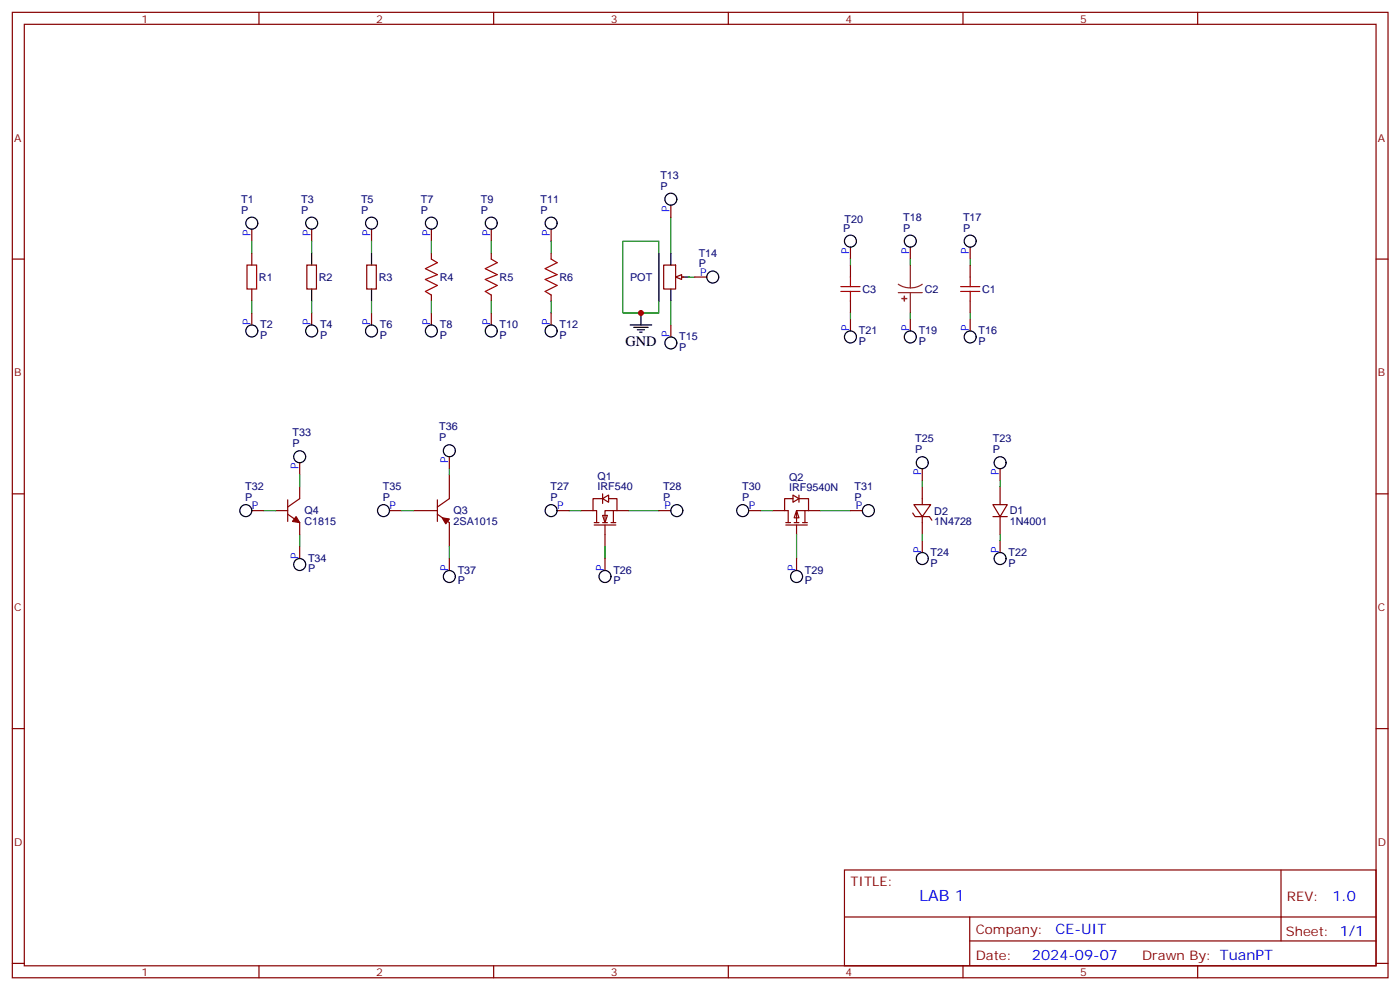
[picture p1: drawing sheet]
<svg xmlns="http://www.w3.org/2000/svg" width="413mm" height="292mm" viewBox="0 0 413 292" stroke-linecap="round" stroke-linejoin="round" font-family="sans-serif">
<g fill="none" stroke="#870000" stroke-width=".35">
<path d="M3.6 3.6h405.4v284.4h-405.4zM7.2 7.2h398.2v277.2h-398.2zM76.3 3.6v3.6M145.5 3.6v3.6M214.6 3.6v3.6M283.7 3.6v3.6M352.9 3.6v3.6M3.6 76.3h3.6M90.4 78.1h2.8v7h-2.8zM108.1 78.1h2.8v7h-2.8zM195.5 78.1h3.6v7h-3.6zM405.4 76.3h3.6"/>
<path d="M199.8 81.6h1.7M3.6 145.5h3.6M292.6 148.6h4.2l-2.1 3.6zM292.6 152.2h4.2M294.7 143.3v5.3M294.7 152.2v5.2M405.4 145.5h3.6M3.6 214.6h3.6M405.4 214.6h3.6M248.8 256.2h156.6v28.2h-156.6zM377.4 256.2v20.9M248.8 270.1h156.5"/>
<path d="M285.7 277.1h119.6M285.7 270.1v14.1M3.6 283.7h3.6M76.3 284.4v3.6M145.5 284.4v3.6M214.6 284.4v3.6M283.7 284.4v3.6M352.9 284.4v3.6M405.4 283.7h3.6"/>
</g>
<path d="M91.8 74.5v3.6M109.5 74.5v3.6M197.7 74.5v3.6M91.8 85.1v3.6M109.5 85.1v3.6M197.7 85.1v3.6M199.4 81.6h3.6" fill="none" stroke="#000" stroke-width=".35"/>
<path d="M199.1 81.6l1.7-.7v1.4z" fill="#f0f0f0" stroke="#870000" stroke-width=".35"/>
<path d="M194.1 74.5v14.2" fill="none" stroke="#000" stroke-width=".35"/>
<path d="M130.3 152.5l2.1 .4-1.1 1.4z" fill="#870000" stroke="#870000" stroke-width=".35"/>
<path d="M132.4 139.8v7.1l-3.5 2.4M121.8 150.4h7.1M128.9 151.4l3.5 2.5v7.1M128.9 147.2v6.4" fill="none" stroke="#870000" stroke-width=".35"/>
<g fill="#fff" stroke="#870000" stroke-width=".35">
<path d="M177.6 151.8h1.4l-.7 2.1z"/>
<path d="M177.6 146.9l1.7-1.1v2.1z"/>
</g>
<path d="M171.2 150.4h3.5M175.1 154.6h6.3M175.1 153.9h1.4M177.6 146.9h-2.9v3.5h1.1v3.5M177.6 145.5v2.8M177.6 153.9h1.4M178.3 154.6v6.4M179.3 146.9h2.5v3.5h-3.5v3.5M180 153.9h1.4M180.7 150.4v3.5M181.8 150.4h3.5" fill="none" stroke="#870000" stroke-width=".35"/>
<path d="M234.7 150.4l.7 2.1h-1.4z" fill="#fff" stroke="#870000" stroke-width=".35"/>
<g fill="none" stroke="#870000" stroke-width=".35">
<path d="M74.2 67.5v3.5M74.2 74.5v3.6M91.8 67.5v3.5M109.5 67.5v3.5M127.1 67.5v3.5M127.1 74.5v1.8M144.7 67.5v3.5M144.7 74.5v1.8M162.4 67.5v3.5M162.4 74.5v1.8M197.7 60.4v3.6M250.6 72.8v3.5"/>
<path d="M250.6 78.1v3.5M268.2 72.8v3.5M285.9 72.8v3.5M285.9 78.1v3.5M74.2 85.1v3.6M74.2 92.2v3.5M91.8 92.2v3.5M109.5 92.2v3.5M127.1 86.9v1.8M127.1 92.2v3.5M144.7 86.9v1.8M144.7 92.2v3.5"/>
<path d="M162.4 86.9v1.8M162.4 92.2v3.5M197.7 95.7v3.5M204.7 81.6h3.5M250.6 88.7v3.5M250.6 93.9v3.6M268.2 93.9v3.6M285.9 88.7v3.5M285.9 93.9v3.6M88.3 136.3v3.5M132.4 134.5v3.5M271.7 138v3.6"/>
<path d="M294.7 138v3.6M74.2 150.4h3.5M81.2 150.4h3.6M84.8 151.4l3.5 2.5v3.5M84.8 147.2v6.4M88.3 143.3v3.6l-3.5 2.4M114.8 150.4h3.5M164.1 150.4h3.6M194.1 150.4h3.6M220.6 150.4h3.5M227.6 150.4h3.6M231.5 154.6h6.4"/>
<path d="M231.5 153.9h1.4M233.6 145.8l1.8 1.1-1.8 1zM233.6 146.9h-2.4v3.5h1v3.5M234 153.9h1.4M234.7 154.6v2.8M235.4 146.9h2.8v3.5M235.4 145.8v2.1M236.5 153.9h1.4M237.2 150.4v3.5M238.2 150.4h-3.5v3.5M238.2 150.4h3.6M250.6 150.4h3.5"/>
<path d="M268.9 151.1l.7 1.1h4.3l.7 1M269.3 148.6h4.9l-2.5 3.6zM271.7 143.3v5.3M271.7 152.2v5.2M271.7 159.2v3.5M294.7 159.2v3.5M88.3 161v3.5M132.4 164.5v3.5M178.3 164.5v3.5M234.7 164.5v3.5"/>
</g>
<path d="M72.8 78.1h2.8v7h-2.8zM127.1 76.3l1.8 1.1-3.6 1.7 3.6 1.8-3.6 1.4 3.6 1.8-3.6 1.7 1.8 1.1M144.7 76.3l1.8 1.1-3.5 1.7 3.5 1.8-3.5 1.4 3.5 1.8-3.5 1.7 1.7 1.1M162.4 76.3l1.7 1.1-3.5 1.7 3.5 1.8-3.5 1.4 3.5 1.8-3.5 1.7 1.8 1.1M247.8 85.8h5.6M247.8 84.4h5.6M250.6 81.6v2.8M250.6 85.8v2.9M283 85.8h5.7M283 84.4h5.7M285.9 81.6v2.8M285.9 85.8v2.9" fill="none" stroke="#a10000" stroke-width=".35"/>
<g fill="none" stroke="#008700" stroke-width=".35">
<path d="M74.2 71v3.5M91.8 71v3.5M109.5 71v3.5M127.1 71v3.5M144.7 71v3.5M162.4 71v3.5M194.1 74.5v-3.5h-10.5v21.2h10.5v-3.5M197.7 64v10.5M250.6 76.3v1.8M268.2 76.3v1.8M285.9 76.3v1.8M74.2 88.7v3.5"/>
<path d="M91.8 88.7v3.5M109.5 88.7v3.5M127.1 88.7v3.5M144.7 88.7v3.5M162.4 88.7v3.5M197.7 88.7v7M203 81.6h1.7M250.6 92.2v1.7M268.2 92.2v1.7M285.9 92.2v1.7M88.3 139.8v3.5M132.4 138v1.8"/>
<path d="M77.7 150.4h3.5M88.3 157.4v3.6M118.3 150.4h3.5M167.7 150.4h3.5M185.3 150.4h8.8M224.1 150.4h3.5M234.7 157.4v7.1M241.8 150.4h8.8M271.7 141.6v1.7M271.7 157.4v1.8M294.7 141.6v1.7M294.7 157.4v1.8"/>
<path d="M132.4 161v3.5M178.3 161v3.5"/>
</g>
<g fill="#8c2424" stroke="#8c2424" stroke-width=".35">
<path d="M266.5 87.2v1.5z"/>
<path d="M265.7 87.9h1.5z"/>
</g>
<path d="M268.2 78.1v6.7M264.7 83.7l1.7 .8 1.8 .3M264.7 86.2h7M268.2 86.2v6M271.7 83.7l-1.6 .8-1.9 .3" fill="none" stroke="#8c2424" stroke-width=".35"/>
<path d="M87.2 152.2l1.1 1.7-2.1-.3z" fill="#870000" stroke="#870000" stroke-width=".35"/>
<g fill="none" stroke="#000" stroke-width=".35">
<path d="M185.7 95.7h6.3M186.7 96.4h4.3M187.8 97.1h2.1M188.5 97.8h.7M188.8 92.2v3.5"/>
<circle cx="197.7" cy="58.7" r="1.76"/>
<circle cx="74.2" cy="65.7" r="1.76"/>
<circle cx="91.8" cy="65.7" r="1.76"/>
<circle cx="109.5" cy="65.7" r="1.76"/>
<circle cx="127.1" cy="65.7" r="1.76"/>
<circle cx="144.7" cy="65.7" r="1.76"/>
<circle cx="162.4" cy="65.7" r="1.76"/>
<circle cx="250.6" cy="71" r="1.76"/>
<circle cx="268.2" cy="71" r="1.76"/>
<circle cx="285.9" cy="71" r="1.76"/>
<circle cx="74.2" cy="97.5" r="1.76"/>
<circle cx="91.8" cy="97.5" r="1.76"/>
<circle cx="109.5" cy="97.5" r="1.76"/>
<circle cx="127.1" cy="97.5" r="1.76"/>
<circle cx="144.7" cy="97.5" r="1.76"/>
<circle cx="162.4" cy="97.5" r="1.76"/>
<circle cx="210" cy="81.6" r="1.76"/>
<circle cx="250.6" cy="99.2" r="1.76"/>
<circle cx="268.2" cy="99.2" r="1.76"/>
<circle cx="285.9" cy="99.2" r="1.76"/>
<circle cx="197.7" cy="101" r="1.76"/>
<circle cx="88.3" cy="134.5" r="1.76"/>
<circle cx="132.4" cy="132.8" r="1.76"/>
<circle cx="271.7" cy="136.3" r="1.76"/>
<circle cx="294.7" cy="136.3" r="1.76"/>
<circle cx="72.4" cy="150.4" r="1.76"/>
<circle cx="113" cy="150.4" r="1.76"/>
<circle cx="162.4" cy="150.4" r="1.76"/>
<circle cx="199.4" cy="150.4" r="1.76"/>
<circle cx="218.8" cy="150.4" r="1.76"/>
<circle cx="255.9" cy="150.4" r="1.76"/>
<circle cx="88.3" cy="166.3" r="1.76"/>
<circle cx="132.4" cy="169.8" r="1.76"/>
<circle cx="178.3" cy="169.8" r="1.76"/>
<circle cx="234.7" cy="169.8" r="1.76"/>
<circle cx="271.7" cy="164.5" r="1.76"/>
<circle cx="294.7" cy="164.5" r="1.76"/>
</g>
<circle cx="188.8" cy="92.2" r=".88" fill="#c00"/>
<text font-size="4.6" fill="#00f" x="270.9" y="265.3">LAB 1</text>
<text font-size="4.2" x="184.3" y="101.8">GND</text>
<g font-size="4.2" fill="#00f">
<text x="392.6" y="265.5">1.0</text>
<text x="311" y="275">CE-UIT</text>
<text x="304.1" y="282.9">2024-09-07</text>
</g>
<g font-size="3.9" fill="#800">
<text x="250.6" y="260.8">TITLE:</text>
<text x="379.2" y="265.5">REV:</text>
<text x="287.5" y="275">Company:</text>
<text x="378.9" y="275.6">Sheet: 1/1</text>
<text x="287.5" y="282.7">Date:</text>
<text x="336.5" y="282.8">Drawn By: TuanPT</text>
</g>
<g font-size="3.2" fill="#800">
<text x="41.7" y="6.6">1</text>
<text x="110.9" y="6.6">2</text>
<text x="180" y="6.6">3</text>
<text x="249.2" y="6.6">4</text>
<text x="318.3" y="6.6">5</text>
<text x="4.2" y="41.7">A</text>
<text x="406" y="41.7">A</text>
<text x="4.2" y="110.9">B</text>
<text x="406" y="110.9">B</text>
<text x="4.2" y="180">C</text>
<text x="406" y="180">C</text>
<text x="4.2" y="249.2">D</text>
<text x="406" y="249.2">D</text>
<text x="41.7" y="287.4">1</text>
<text x="110.9" y="287.4">2</text>
<text x="180" y="287.4">3</text>
<text x="249.2" y="287.4">4</text>
<text x="318.3" y="287.4">5</text>
</g>
<g font-size="3.2" fill="#000080">
<text x="194.6" y="52.7">T13</text>
<text x="71.1" y="59.8">T1</text>
<text x="88.7" y="59.8">T3</text>
<text x="106.4" y="59.8">T5</text>
<text x="124" y="59.8">T7</text>
<text x="141.7" y="59.8">T9</text>
<text x="159.3" y="59.8">T11</text>
<text x="194.6" y="55.8">P</text>
<text x="71.1" y="62.9">P</text>
<text x="88.7" y="62.9">P</text>
<text x="106.4" y="62.9">P</text>
<text x="124" y="62.9">P</text>
<text x="141.7" y="62.9">P</text>
<text x="159.3" y="62.9">P</text>
<text x="248.8" y="65.7">T20</text>
<text x="266.1" y="65">T18</text>
<text x="283.8" y="65">T17</text>
<text x="248.5" y="68.2">P</text>
<text x="266.1" y="68.2">P</text>
<text x="283.8" y="68.2">P</text>
<text x="205.9" y="75.6">T14</text>
<text x="76.3" y="82.7">R1</text>
<text x="93.9" y="82.8">R2</text>
<text x="111.6" y="82.8">R3</text>
<text x="129.6" y="82.7">R4</text>
<text x="147.2" y="82.7">R5</text>
<text x="164.9" y="82.7">R6</text>
<text x="185.7" y="82.7">POT</text>
<text x="205.9" y="78.8">P</text>
<text x="254.1" y="86.2">C3</text>
<text x="272.5" y="86.2">C2</text>
<text x="289.4" y="86.2">C1</text>
<text x="76.7" y="99.7">P</text>
<text x="76.7" y="96.6">T2</text>
<text x="94.3" y="99.7">P</text>
<text x="94.3" y="96.6">T4</text>
<text x="111.9" y="99.7">P</text>
<text x="111.9" y="96.6">T6</text>
<text x="129.6" y="99.7">P</text>
<text x="129.6" y="96.6">T8</text>
<text x="147.2" y="99.7">P</text>
<text x="147.2" y="96.6">T10</text>
<text x="164.9" y="99.7">P</text>
<text x="164.9" y="96.6">T12</text>
<text x="200.1" y="100.1">T15</text>
<text x="253" y="101.5">P</text>
<text x="253" y="98.3">T21</text>
<text x="270.7" y="101.5">P</text>
<text x="270.7" y="98.3">T19</text>
<text x="288.3" y="101.5">P</text>
<text x="288.3" y="98.3">T16</text>
<text x="200.1" y="103.3">P</text>
<text x="86.2" y="131.7">P</text>
<text x="86.2" y="128.5">T33</text>
<text x="129.4" y="129.9">P</text>
<text x="129.4" y="126.8">T36</text>
<text x="269.6" y="130.3">T25</text>
<text x="292.6" y="130.3">T23</text>
<text x="269.6" y="133.5">P</text>
<text x="292.6" y="133.5">P</text>
<text x="176.1" y="141.3">Q1</text>
<text x="232.5" y="141.6">Q2</text>
<text x="72.3" y="147.6">P</text>
<text x="72.3" y="144.4">T32</text>
<text x="112.8" y="147.6">P</text>
<text x="112.8" y="144.4">T35</text>
<text x="162.2" y="147.6">P</text>
<text x="162.2" y="144.4">T27</text>
<text x="176.1" y="144.4">IRF540</text>
<text x="195.4" y="147.6">P</text>
<text x="195.4" y="144.4">T28</text>
<text x="218.7" y="147.6">P</text>
<text x="218.7" y="144.4">T30</text>
<text x="232.5" y="144.7">IRF9540N</text>
<text x="251.8" y="147.6">P</text>
<text x="251.8" y="144.4">T31</text>
<text x="89.7" y="154.7">C1815</text>
<text x="89.7" y="151.5">Q4</text>
<text x="133.6" y="154.7">2SA1015</text>
<text x="133.6" y="151.5">Q3</text>
<text x="275.3" y="154.7">1N4728</text>
<text x="275.3" y="151.6">D2</text>
<text x="297.5" y="154.7">1N4001</text>
<text x="297.5" y="151.5">D1</text>
<text x="90.8" y="165.4">T34</text>
<text x="274.2" y="166.8">P</text>
<text x="274.2" y="163.7">T24</text>
<text x="297.1" y="166.8">P</text>
<text x="297.1" y="163.7">T22</text>
<text x="90.8" y="168.5">P</text>
<text x="134.9" y="172.1">P</text>
<text x="134.9" y="169">T37</text>
<text x="180.7" y="172.1">P</text>
<text x="180.7" y="169">T26</text>
<text x="237.2" y="172.1">P</text>
<text x="237.2" y="169">T29</text>
</g>
<g font-size="3.2" fill="#00f">
<text x="197.3" y="62.3" transform="rotate(-90 197.3 62.3)">P</text>
<text x="73.8" y="69.4" transform="rotate(-90 73.8 69.4)">P</text>
<text x="91.5" y="69.4" transform="rotate(-90 91.5 69.4)">P</text>
<text x="109.1" y="69.4" transform="rotate(-90 109.1 69.4)">P</text>
<text x="126.8" y="69.4" transform="rotate(-90 126.8 69.4)">P</text>
<text x="144.4" y="69.4" transform="rotate(-90 144.4 69.4)">P</text>
<text x="162" y="69.4" transform="rotate(-90 162 69.4)">P</text>
<text x="250.2" y="74.7" transform="rotate(-90 250.2 74.7)">P</text>
<text x="267.9" y="74.7" transform="rotate(-90 267.9 74.7)">P</text>
<text x="285.5" y="74.7" transform="rotate(-90 285.5 74.7)">P</text>
<text x="206.3" y="81.2">P</text>
<text x="73.8" y="95.7" transform="rotate(-90 73.8 95.7)">P</text>
<text x="91.5" y="95.7" transform="rotate(-90 91.5 95.7)">P</text>
<text x="109.1" y="95.7" transform="rotate(-90 109.1 95.7)">P</text>
<text x="126.8" y="95.7" transform="rotate(-90 126.8 95.7)">P</text>
<text x="144.4" y="95.7" transform="rotate(-90 144.4 95.7)">P</text>
<text x="162" y="95.7" transform="rotate(-90 162 95.7)">P</text>
<text x="197.3" y="99.2" transform="rotate(-90 197.3 99.2)">P</text>
<text x="250.2" y="97.5" transform="rotate(-90 250.2 97.5)">P</text>
<text x="267.9" y="97.5" transform="rotate(-90 267.9 97.5)">P</text>
<text x="285.5" y="97.5" transform="rotate(-90 285.5 97.5)">P</text>
<text x="132" y="136.4" transform="rotate(-90 132 136.4)">P</text>
<text x="87.9" y="138.2" transform="rotate(-90 87.9 138.2)">P</text>
<text x="271.4" y="140" transform="rotate(-90 271.4 140)">P</text>
<text x="294.3" y="140" transform="rotate(-90 294.3 140)">P</text>
<text x="74.2" y="150">P</text>
<text x="114.8" y="150">P</text>
<text x="164.1" y="150">P</text>
<text x="195.7" y="150">P</text>
<text x="220.6" y="150">P</text>
<text x="252.2" y="150">P</text>
<text x="87.9" y="164.5" transform="rotate(-90 87.9 164.5)">P</text>
<text x="271.4" y="162.7" transform="rotate(-90 271.4 162.7)">P</text>
<text x="294.3" y="162.7" transform="rotate(-90 294.3 162.7)">P</text>
<text x="132" y="168" transform="rotate(-90 132 168)">P</text>
<text x="177.9" y="168" transform="rotate(-90 177.9 168)">P</text>
<text x="234.4" y="168" transform="rotate(-90 234.4 168)">P</text>
</g>
</svg>
